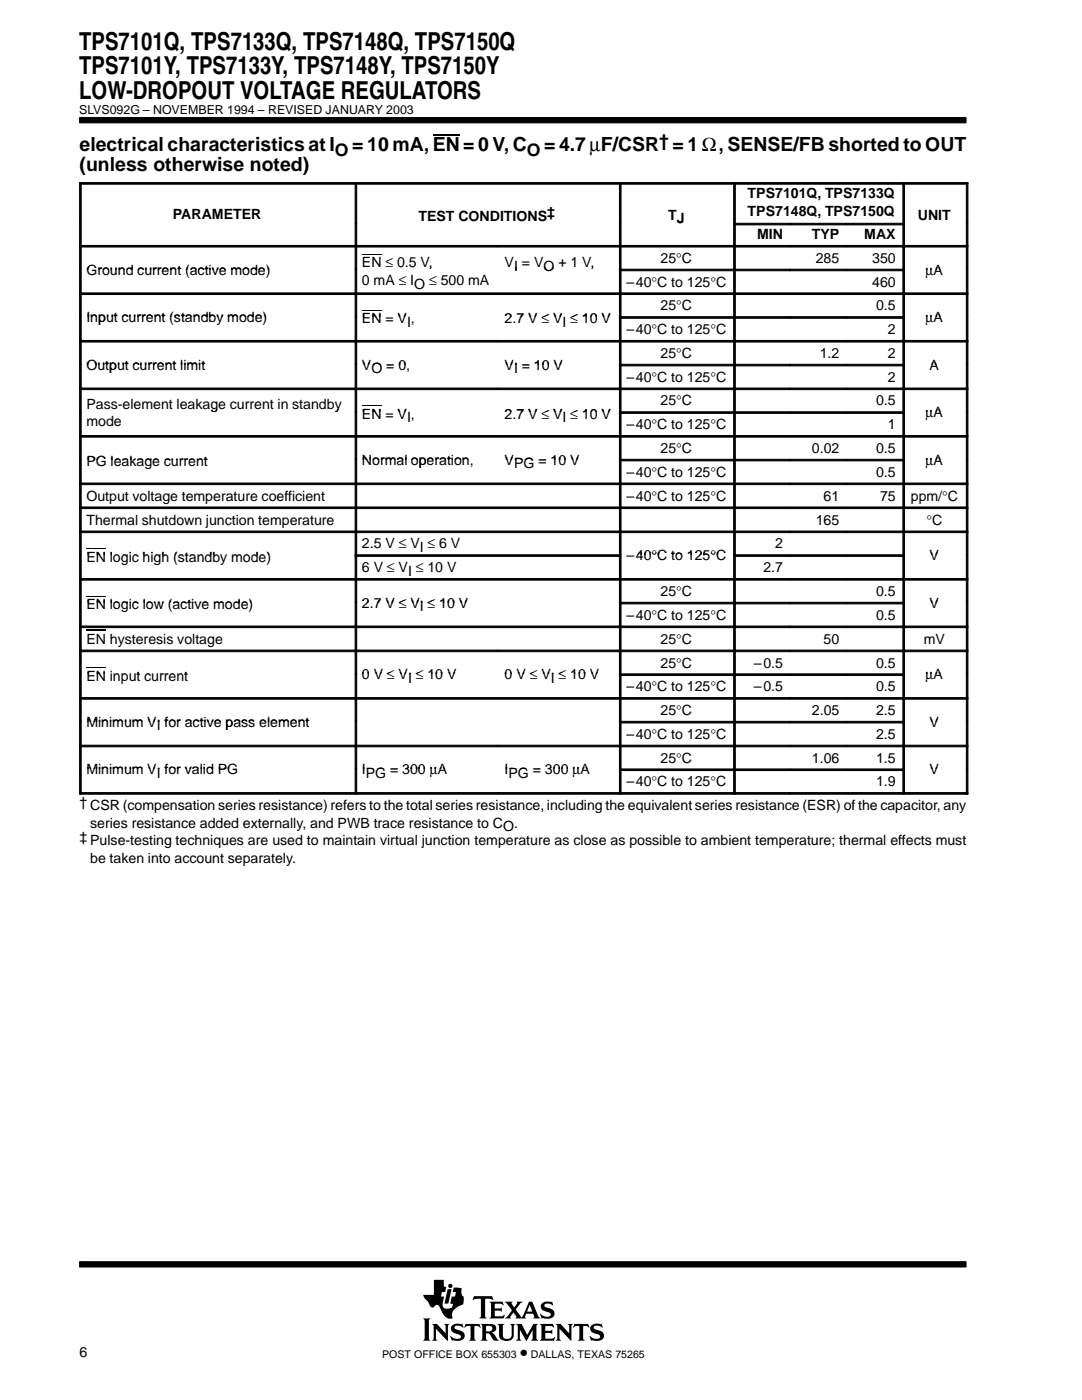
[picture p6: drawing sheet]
<svg xmlns="http://www.w3.org/2000/svg" width="216mm" height="279mm" viewBox="0 0 216 279" stroke-linecap="round" stroke-linejoin="round" font-family="sans-serif">
<g fill="#000" stroke="#000" stroke-width=".2">
<path d="M15.9 23.5h176.9v1h-176.9z" fill-rule="evenodd"/>
<path d="M15.9 251.8h176.9v1.1h-176.9z" fill-rule="evenodd"/>
</g>
<g fill="#000">
<path d="M89.3 257.3h.8l-.6 2.9h-.8z"/>
<path d="M84.4 263.1h1.5l-.3 .4v3.7l.3 .4h-1.5l.3-.6v-3.4z" fill-rule="evenodd"/>
<path d="M86.2 264.2h1l1.7 1.9v-1.5l-.3-.4h1.1l-.3 .4v3l-2.4-2.4v2l.3 .4h-1.1l.3-.6v-2.3z" fill-rule="evenodd"/>
<path d="M86.6 255.4h2v1.3l.4 .2-.2 1h-.6l-.2 .9h.6l-.2 1.1a1.11 1.11 0 0 0 .3 1.2l.6 .1 .9-.3 .2-.7-.5-.1 .2-1.3h.7l.2-.9h-.7l.3-1 1.5 .2v1l.1 .4 .3 .3v.9a.54 .54 0 0 1-.4 .7l-.4 .2a2.35 2.35 0 0 0-1.5 1.6v.4a.29 .29 0 0 1 .1 .3 .29 .29 0 0 1-.2 .3h-.1a2.21 2.21 0 0 1-2-1.9l-.1-.1a.68 .68 0 0 0-.5-.7 .68 .68 0 0 0-.8 .4 .88 .88 0 0 1-1.1-.9l-.8-.9-.2-.7h2.1z" fill-rule="evenodd"/>
<path d="M90.2 264.5a2.17 2.17 0 0 1 1.9-.2l.1-.1 .3 .8-.8-.4h-.7a.36 .36 0 0 0-.3 .4 .36 .36 0 0 0 .4 .3l.3 .1a1.19 1.19 0 0 1 1.3 1.5l-.1 .1a1.23 1.23 0 0 1-1.1 .6l-1.1-.1-.2 .1-.4-1h.1a1.37 1.37 0 0 0 2.1 .3 .6 .6 0 0 0-.8-.7 1.08 1.08 0 0 1-1-.5 1.08 1.08 0 0 1 0-1.1z" fill-rule="evenodd"/>
<path d="M92.9 264.2h2.8l.2 .8-.5-.4h-.6l-.1 .2v2.4l.3 .4h-1.4l.2-.3 .1-.3v-2.3l-.7-.1-.6 .4z" fill-rule="evenodd"/>
<path d="M94.6 258.7h3.6l.2 .8-.7-.3-.9 .1v3.4l.3 .4h-1.4l.3-.4v-3.4l-1-.1-.7 .3z" fill-rule="evenodd"/>
<path d="M95.9 264.2h2.1a.85 .85 0 0 1 1 .8 .85 .85 0 0 1-.9 .9l.4 .3 .7 1 .4 .2-.2 .1a1.11 1.11 0 0 1-1.4-.9l-.3-.4-.7-.1v1l.3 .5h-1.4l.3-.6v-2.3z" fill-rule="evenodd"/>
<path d="M97.7 259.8h2.6l.2 .7-.7-.3-1.1 .1v.8h1.1l.3-.2v.9l-.3-.2h-1.1v1l.1 .1h1.3l.5-.3h.1l-.2 .7h-2.8l.3-.5v-2.3z" fill-rule="evenodd"/>
<path d="M99.3 264.2h1.3l-.3 .4 .1 2.2 .2 .3 .8 .1a.73 .73 0 0 0 .7-.8v-1.8l-.3-.4h1l-.3 .4v1.9a1.56 1.56 0 0 1-1.3 1.2 1.56 1.56 0 0 1-1.5-.7l-.1-2.4z" fill-rule="evenodd"/>
<path d="M103 264.2h1.1l1.1 2.2 1.2-2.2h.9l-.3 .4v2.6l.4 .4h-1.4l.3-.4v-1.8l-1.3 2.2-1.3-2.2v1.7l.4 .5h-1.1l.3-.6v-2.3z" fill-rule="evenodd"/>
<path d="M100.7 259.8h1.6l-.2 .4 .5 .7 .6-.8-.1-.3h1.2l-.5 .3-.9 1.2 1 1.5a.22 .22 0 0 0 .3 .1 .22 .22 0 0 0 .1-.3l1.3-2.8h.6l1.2 2.9 .4 .4-1.4-.1a.24 .24 0 0 0 .2-.1 .24 .24 0 0 0 0-.3l-.2-.4h-1.4l-.3 .6 .3 .3h-2.2l.2-.3-.5-.9-.7 .9 .2 .3h-1.3l.5-.4 1-1.2z" fill-rule="evenodd"/>
<path d="M108.1 260.2l.1-.1a1.88 1.88 0 0 1 1.4-.3l.4 .1 .2-.2 .2 .8-1.1-.4a.44 .44 0 0 0-.7 .4 .44 .44 0 0 0 .6 .5 1.34 1.34 0 0 1 1.4 1.3 1.13 1.13 0 0 1-1.1 .9h-.8a.37 .37 0 0 0-.6 0l-.3-1h.1l.6 .5 .8 .1a.47 .47 0 0 0 .6-.5 .47 .47 0 0 0-.5-.4l-.2-.1a1.11 1.11 0 0 1-1.2-1.5z" fill-rule="evenodd"/>
<path d="M107.7 264.2h2.6l.2 .8-.6-.4-1.1 .1v.9h1l.4-.3v1l-.3-.3h-1.1v1.1h1.4l.5-.3-.2 .8h-2.8l.3-.6v-2.3z" fill-rule="evenodd"/>
<path d="M110.9 264.2h1l1.7 1.9v-1.5l-.3-.4h1l-.3 .4v3l-2.4-2.4v2l.3 .4h-1l.3-.4v-2.6z" fill-rule="evenodd"/>
<path d="M114.6 264.2h2.8l.2 .8-.5-.4h-.6l-.1 .2v2.4l.3 .4h-1.4l.3-.4v-2.4l-.1-.2h-.6l-.6 .4z" fill-rule="evenodd"/>
<path d="M118 264.5a2.12 2.12 0 0 1 1.9-.2l.1-.1 .3 .8-.8-.4h-.7a.35 .35 0 0 0-.3 .3 .35 .35 0 0 0 .2 .4l.5 .1a1.16 1.16 0 0 1 1.2 1.6 1.23 1.23 0 0 1-1.1 .6l-1.1-.1-.2 .1-.4-1 .9 .5 .7 .1a.47 .47 0 0 0 .6-.4 .47 .47 0 0 0-.6-.5 1.28 1.28 0 0 1-1.4-1.4z" fill-rule="evenodd"/>
<circle cx="89.9" cy="256.6" r=".43"/>
</g>
<g fill="#fff">
<path d="M105.7 260.4l.5 1.4h-1z"/>
<path d="M97 264.7l.6-.1a.56 .56 0 0 1 .7 .5 .56 .56 0 0 1-.7 .6h-.6z" fill-rule="evenodd"/>
</g>
<path d="M86.4 26.9h5.3" fill="none" stroke="#000" stroke-width=".24"/>
<g fill="#000" stroke="#000" stroke-width=".2">
<path d="M15.9 36.4h.3v8.1h-.3z" fill-rule="evenodd"/>
<path d="M15.9 36.4h54.9v.4h-54.9z" fill-rule="evenodd"/>
<path d="M70.9 36.4h.3v8.1h-.3z" fill-rule="evenodd"/>
<path d="M70.9 36.4h52.7v.4h-52.7z" fill-rule="evenodd"/>
<path d="M123.6 36.4h.3v8.1h-.3z" fill-rule="evenodd"/>
<path d="M123.6 36.4h22.8v.4h-22.8z" fill-rule="evenodd"/>
<path d="M146.4 36.4h.3v8.1h-.3z" fill-rule="evenodd"/>
<path d="M146.4 36.4h33.7v.4h-33.7z" fill-rule="evenodd"/>
<path d="M180.2 36.4h.3v8.1h-.3z" fill-rule="evenodd"/>
<path d="M180.2 36.4h12.9v.4h-12.9z" fill-rule="evenodd"/>
<path d="M192.8 36.4h.3v8.1h-.3z" fill-rule="evenodd"/>
<path d="M15.9 44.6h.3v4.4h-.3z" fill-rule="evenodd"/>
<path d="M15.9 49h.3v4.7h-.3z" fill-rule="evenodd"/>
<path d="M15.9 49h54.9v.3h-54.9z" fill-rule="evenodd"/>
<path d="M15.9 53.7h.3v4.7h-.3z" fill-rule="evenodd"/>
<path d="M15.9 58.5h.3v4.7h-.3z" fill-rule="evenodd"/>
<path d="M15.9 58.5h54.9v.3h-54.9z" fill-rule="evenodd"/>
<path d="M70.9 44.6h.3v4.4h-.3z" fill-rule="evenodd"/>
<path d="M70.9 49h.3v4.7h-.3z" fill-rule="evenodd"/>
<path d="M70.9 49h28.4v.3h-28.4z" fill-rule="evenodd"/>
<path d="M70.9 53.7h.3v4.7h-.3z" fill-rule="evenodd"/>
<path d="M70.9 58.5h.3v4.7h-.3z" fill-rule="evenodd"/>
<path d="M70.9 58.5h28.4v.3h-28.4z" fill-rule="evenodd"/>
<path d="M99.3 49h24.3v.3h-24.3z" fill-rule="evenodd"/>
<path d="M99.3 58.5h24.3v.3h-24.3z" fill-rule="evenodd"/>
<path d="M123.6 44.6h.3v4.4h-.3z" fill-rule="evenodd"/>
<path d="M123.6 49h.3v4.7h-.3z" fill-rule="evenodd"/>
<path d="M123.6 49h22.8v.3h-22.8z" fill-rule="evenodd"/>
<path d="M123.6 53.7h.3v4.7h-.3z" fill-rule="evenodd"/>
<path d="M123.6 53.7h22.8v.3h-22.8z" fill-rule="evenodd"/>
<path d="M123.6 58.5h.3v4.7h-.3z" fill-rule="evenodd"/>
<path d="M123.6 58.5h22.8v.3h-22.8z" fill-rule="evenodd"/>
<path d="M146.4 44.6h.3v4.4h-.3z" fill-rule="evenodd"/>
<path d="M146.4 44.6h11.2v.3h-11.2z" fill-rule="evenodd"/>
<path d="M146.4 49h.3v4.7h-.3z" fill-rule="evenodd"/>
<path d="M146.4 49h11.2v.3h-11.2z" fill-rule="evenodd"/>
<path d="M146.4 53.7h.3v4.7h-.3z" fill-rule="evenodd"/>
<path d="M146.4 53.7h11.2v.3h-11.2z" fill-rule="evenodd"/>
<path d="M146.4 58.5h.3v4.7h-.3z" fill-rule="evenodd"/>
<path d="M146.4 58.5h11.2v.3h-11.2z" fill-rule="evenodd"/>
<path d="M157.6 44.6h11.3v.3h-11.3z" fill-rule="evenodd"/>
<path d="M157.6 49h11.3v.3h-11.3z" fill-rule="evenodd"/>
<path d="M157.6 53.7h11.3v.3h-11.3z" fill-rule="evenodd"/>
<path d="M157.6 58.5h11.3v.3h-11.3z" fill-rule="evenodd"/>
<path d="M168.9 44.6h11.2v.3h-11.2z" fill-rule="evenodd"/>
<path d="M168.9 49h11.2v.3h-11.2z" fill-rule="evenodd"/>
<path d="M168.9 53.7h11.2v.3h-11.2z" fill-rule="evenodd"/>
<path d="M168.9 58.5h11.2v.3h-11.2z" fill-rule="evenodd"/>
<path d="M180.2 44.6h.3v4.4h-.3z" fill-rule="evenodd"/>
<path d="M180.2 49h.3v4.7h-.3z" fill-rule="evenodd"/>
<path d="M180.2 49h12.9v.3h-12.9z" fill-rule="evenodd"/>
<path d="M180.2 53.7h.3v4.7h-.3z" fill-rule="evenodd"/>
<path d="M180.2 58.5h.3v4.7h-.3z" fill-rule="evenodd"/>
<path d="M180.2 58.5h12.9v.3h-12.9z" fill-rule="evenodd"/>
<path d="M192.8 44.6h.3v4.4h-.3z" fill-rule="evenodd"/>
<path d="M192.8 49h.3v4.7h-.3z" fill-rule="evenodd"/>
<path d="M192.8 53.7h.3v4.7h-.3z" fill-rule="evenodd"/>
<path d="M192.8 58.5h.3v4.7h-.3z" fill-rule="evenodd"/>
<path d="M15.9 63.2h.3v4.7h-.3z" fill-rule="evenodd"/>
<path d="M15.9 67.9h.3v4.8h-.3z" fill-rule="evenodd"/>
<path d="M15.9 67.9h54.9v.4h-54.9z" fill-rule="evenodd"/>
<path d="M15.9 72.7h.3v4.7h-.3z" fill-rule="evenodd"/>
<path d="M15.9 77.4h.3v4.8h-.3z" fill-rule="evenodd"/>
<path d="M15.9 77.4h54.9v.4h-54.9z" fill-rule="evenodd"/>
<path d="M70.9 63.2h.3v4.7h-.3z" fill-rule="evenodd"/>
<path d="M70.9 67.9h.3v4.8h-.3z" fill-rule="evenodd"/>
<path d="M70.9 67.9h28.4v.4h-28.4z" fill-rule="evenodd"/>
<path d="M70.9 72.7h.3v4.7h-.3z" fill-rule="evenodd"/>
<path d="M70.9 77.4h.3v4.8h-.3z" fill-rule="evenodd"/>
<path d="M70.9 77.4h28.4v.4h-28.4z" fill-rule="evenodd"/>
<path d="M99.3 67.9h24.3v.4h-24.3z" fill-rule="evenodd"/>
<path d="M99.3 77.4h24.3v.4h-24.3z" fill-rule="evenodd"/>
<path d="M123.6 63.2h.3v4.7h-.3z" fill-rule="evenodd"/>
<path d="M123.6 63.2h22.8v.3h-22.8z" fill-rule="evenodd"/>
<path d="M123.6 67.9h.3v4.8h-.3z" fill-rule="evenodd"/>
<path d="M123.6 67.9h22.8v.4h-22.8z" fill-rule="evenodd"/>
<path d="M123.6 72.7h.3v4.7h-.3z" fill-rule="evenodd"/>
<path d="M123.6 72.7h22.8v.3h-22.8z" fill-rule="evenodd"/>
<path d="M123.6 77.4h.3v4.8h-.3z" fill-rule="evenodd"/>
<path d="M123.6 77.4h22.8v.4h-22.8z" fill-rule="evenodd"/>
<path d="M146.4 63.2h.3v4.7h-.3z" fill-rule="evenodd"/>
<path d="M146.4 63.2h11.2v.3h-11.2z" fill-rule="evenodd"/>
<path d="M146.4 67.9h.3v4.8h-.3z" fill-rule="evenodd"/>
<path d="M146.4 67.9h11.2v.4h-11.2z" fill-rule="evenodd"/>
<path d="M146.4 72.7h.3v4.7h-.3z" fill-rule="evenodd"/>
<path d="M146.4 72.7h11.2v.3h-11.2z" fill-rule="evenodd"/>
<path d="M146.4 77.4h.3v4.8h-.3z" fill-rule="evenodd"/>
<path d="M146.4 77.4h11.2v.4h-11.2z" fill-rule="evenodd"/>
<path d="M157.6 63.2h11.3v.3h-11.3z" fill-rule="evenodd"/>
<path d="M157.6 67.9h11.3v.4h-11.3z" fill-rule="evenodd"/>
<path d="M157.6 72.7h11.3v.3h-11.3z" fill-rule="evenodd"/>
<path d="M157.6 77.4h11.3v.4h-11.3z" fill-rule="evenodd"/>
<path d="M168.9 63.2h11.2v.3h-11.2z" fill-rule="evenodd"/>
<path d="M168.9 67.9h11.2v.4h-11.2z" fill-rule="evenodd"/>
<path d="M168.9 72.7h11.2v.3h-11.2z" fill-rule="evenodd"/>
<path d="M168.9 77.4h11.2v.4h-11.2z" fill-rule="evenodd"/>
<path d="M180.2 63.2h.3v4.7h-.3z" fill-rule="evenodd"/>
<path d="M180.2 67.9h.3v4.8h-.3z" fill-rule="evenodd"/>
<path d="M180.2 67.9h12.9v.4h-12.9z" fill-rule="evenodd"/>
<path d="M180.2 72.7h.3v4.7h-.3z" fill-rule="evenodd"/>
<path d="M180.2 77.4h.3v4.8h-.3z" fill-rule="evenodd"/>
<path d="M180.2 77.4h12.9v.4h-12.9z" fill-rule="evenodd"/>
<path d="M192.8 63.2h.3v4.7h-.3z" fill-rule="evenodd"/>
<path d="M192.8 67.9h.3v4.8h-.3z" fill-rule="evenodd"/>
<path d="M192.8 72.7h.3v4.7h-.3z" fill-rule="evenodd"/>
<path d="M192.8 77.4h.3v4.8h-.3z" fill-rule="evenodd"/>
<path d="M15.9 82.2h.3v4.7h-.3z" fill-rule="evenodd"/>
<path d="M15.9 86.9h.3v4.7h-.3z" fill-rule="evenodd"/>
<path d="M15.9 86.9h54.9v.3h-54.9z" fill-rule="evenodd"/>
<path d="M15.9 91.7h.3v4.7h-.3z" fill-rule="evenodd"/>
<path d="M15.9 96.4h.3v4.8h-.3z" fill-rule="evenodd"/>
<path d="M15.9 96.4h54.9v.3h-54.9z" fill-rule="evenodd"/>
<path d="M70.9 82.2h.3v4.7h-.3z" fill-rule="evenodd"/>
<path d="M70.9 86.9h.3v4.7h-.3z" fill-rule="evenodd"/>
<path d="M70.9 86.9h28.4v.3h-28.4z" fill-rule="evenodd"/>
<path d="M70.9 91.7h.3v4.7h-.3z" fill-rule="evenodd"/>
<path d="M70.9 96.4h.3v4.8h-.3z" fill-rule="evenodd"/>
<path d="M70.9 96.4h52.7v.3h-52.7z" fill-rule="evenodd"/>
<path d="M99.3 86.9h24.3v.3h-24.3z" fill-rule="evenodd"/>
<path d="M123.6 82.2h.3v4.7h-.3z" fill-rule="evenodd"/>
<path d="M123.6 82.2h22.8v.3h-22.8z" fill-rule="evenodd"/>
<path d="M123.6 86.9h.3v4.7h-.3z" fill-rule="evenodd"/>
<path d="M123.6 86.9h22.8v.3h-22.8z" fill-rule="evenodd"/>
<path d="M123.6 91.7h.3v4.7h-.3z" fill-rule="evenodd"/>
<path d="M123.6 91.7h22.8v.3h-22.8z" fill-rule="evenodd"/>
<path d="M123.6 96.4h.3v4.8h-.3z" fill-rule="evenodd"/>
<path d="M123.6 96.4h22.8v.3h-22.8z" fill-rule="evenodd"/>
<path d="M146.4 82.2h.3v4.7h-.3z" fill-rule="evenodd"/>
<path d="M146.4 82.2h11.2v.3h-11.2z" fill-rule="evenodd"/>
<path d="M146.4 86.9h.3v4.7h-.3z" fill-rule="evenodd"/>
<path d="M146.4 86.9h11.2v.3h-11.2z" fill-rule="evenodd"/>
<path d="M146.4 91.7h.3v4.7h-.3z" fill-rule="evenodd"/>
<path d="M146.4 91.7h11.2v.3h-11.2z" fill-rule="evenodd"/>
<path d="M146.4 96.4h.3v4.8h-.3z" fill-rule="evenodd"/>
<path d="M146.4 96.4h11.2v.3h-11.2z" fill-rule="evenodd"/>
<path d="M157.6 82.2h11.3v.3h-11.3z" fill-rule="evenodd"/>
<path d="M157.6 86.9h11.3v.3h-11.3z" fill-rule="evenodd"/>
<path d="M157.6 91.7h11.3v.3h-11.3z" fill-rule="evenodd"/>
<path d="M157.6 96.4h11.3v.3h-11.3z" fill-rule="evenodd"/>
<path d="M168.9 82.2h11.2v.3h-11.2z" fill-rule="evenodd"/>
<path d="M168.9 86.9h11.2v.3h-11.2z" fill-rule="evenodd"/>
<path d="M168.9 91.7h11.2v.3h-11.2z" fill-rule="evenodd"/>
<path d="M168.9 96.4h11.2v.3h-11.2z" fill-rule="evenodd"/>
<path d="M180.2 82.2h.3v4.7h-.3z" fill-rule="evenodd"/>
<path d="M180.2 86.9h.3v4.7h-.3z" fill-rule="evenodd"/>
<path d="M180.2 86.9h12.9v.3h-12.9z" fill-rule="evenodd"/>
<path d="M180.2 91.7h.3v4.7h-.3z" fill-rule="evenodd"/>
<path d="M180.2 96.4h.3v4.8h-.3z" fill-rule="evenodd"/>
<path d="M180.2 96.4h12.9v.3h-12.9z" fill-rule="evenodd"/>
<path d="M192.8 82.2h.3v4.7h-.3z" fill-rule="evenodd"/>
<path d="M192.8 86.9h.3v4.7h-.3z" fill-rule="evenodd"/>
<path d="M192.8 91.7h.3v4.7h-.3z" fill-rule="evenodd"/>
<path d="M192.8 96.4h.3v4.8h-.3z" fill-rule="evenodd"/>
<path d="M15.9 101.2h.3v4.8h-.3z" fill-rule="evenodd"/>
<path d="M15.9 101.2h54.9v.3h-54.9z" fill-rule="evenodd"/>
<path d="M15.9 106h.3v4.7h-.3z" fill-rule="evenodd"/>
<path d="M15.9 106h54.9v.3h-54.9z" fill-rule="evenodd"/>
<path d="M15.9 110.7h.3v4.7h-.3z" fill-rule="evenodd"/>
<path d="M15.9 115.5h.3v4.7h-.3z" fill-rule="evenodd"/>
<path d="M15.9 115.5h54.9v.3h-54.9z" fill-rule="evenodd"/>
<path d="M70.9 101.2h.3v4.8h-.3z" fill-rule="evenodd"/>
<path d="M70.9 101.2h52.7v.3h-52.7z" fill-rule="evenodd"/>
<path d="M70.9 106h.3v4.7h-.3z" fill-rule="evenodd"/>
<path d="M70.9 106h52.7v.3h-52.7z" fill-rule="evenodd"/>
<path d="M70.9 110.7h.3v4.7h-.3z" fill-rule="evenodd"/>
<path d="M70.9 110.7h52.7v.3h-52.7z" fill-rule="evenodd"/>
<path d="M70.9 115.5h.3v4.7h-.3z" fill-rule="evenodd"/>
<path d="M70.9 115.5h52.7v.3h-52.7z" fill-rule="evenodd"/>
<path d="M123.6 101.2h.3v4.8h-.3z" fill-rule="evenodd"/>
<path d="M123.6 101.2h22.8v.3h-22.8z" fill-rule="evenodd"/>
<path d="M123.6 106h.3v4.7h-.3z" fill-rule="evenodd"/>
<path d="M123.6 106h22.8v.3h-22.8z" fill-rule="evenodd"/>
<path d="M123.6 110.7h.3v4.7h-.3z" fill-rule="evenodd"/>
<path d="M123.6 115.5h.3v4.7h-.3z" fill-rule="evenodd"/>
<path d="M123.6 115.5h22.8v.3h-22.8z" fill-rule="evenodd"/>
<path d="M146.4 101.2h.3v4.8h-.3z" fill-rule="evenodd"/>
<path d="M146.4 101.2h11.2v.3h-11.2z" fill-rule="evenodd"/>
<path d="M146.4 106h.3v4.7h-.3z" fill-rule="evenodd"/>
<path d="M146.4 106h11.2v.3h-11.2z" fill-rule="evenodd"/>
<path d="M146.4 110.7h.3v4.7h-.3z" fill-rule="evenodd"/>
<path d="M146.4 110.7h11.2v.3h-11.2z" fill-rule="evenodd"/>
<path d="M146.4 115.5h.3v4.7h-.3z" fill-rule="evenodd"/>
<path d="M146.4 115.5h11.2v.3h-11.2z" fill-rule="evenodd"/>
<path d="M157.6 101.2h11.3v.3h-11.3z" fill-rule="evenodd"/>
<path d="M157.6 106h11.3v.3h-11.3z" fill-rule="evenodd"/>
<path d="M157.6 110.7h11.3v.3h-11.3z" fill-rule="evenodd"/>
<path d="M157.6 115.5h11.3v.3h-11.3z" fill-rule="evenodd"/>
<path d="M168.9 101.2h11.2v.3h-11.2z" fill-rule="evenodd"/>
<path d="M168.9 106h11.2v.3h-11.2z" fill-rule="evenodd"/>
<path d="M168.9 110.7h11.2v.3h-11.2z" fill-rule="evenodd"/>
<path d="M168.9 115.5h11.2v.3h-11.2z" fill-rule="evenodd"/>
<path d="M180.2 101.2h.3v4.8h-.3z" fill-rule="evenodd"/>
<path d="M180.2 101.2h12.9v.3h-12.9z" fill-rule="evenodd"/>
<path d="M180.2 106h.3v4.7h-.3z" fill-rule="evenodd"/>
<path d="M180.2 106h12.9v.3h-12.9z" fill-rule="evenodd"/>
<path d="M180.2 110.7h.3v4.7h-.3z" fill-rule="evenodd"/>
<path d="M180.2 115.5h.3v4.7h-.3z" fill-rule="evenodd"/>
<path d="M180.2 115.5h12.9v.3h-12.9z" fill-rule="evenodd"/>
<path d="M192.8 101.2h.3v4.8h-.3z" fill-rule="evenodd"/>
<path d="M192.8 106h.3v4.7h-.3z" fill-rule="evenodd"/>
<path d="M192.8 110.7h.3v4.7h-.3z" fill-rule="evenodd"/>
<path d="M192.8 115.5h.3v4.7h-.3z" fill-rule="evenodd"/>
<path d="M15.9 120.2h.3v4.7h-.3z" fill-rule="evenodd"/>
<path d="M15.9 124.9h.3v4.8h-.3z" fill-rule="evenodd"/>
<path d="M15.9 124.9h54.9v.4h-54.9z" fill-rule="evenodd"/>
<path d="M15.9 129.7h.3v4.8h-.3z" fill-rule="evenodd"/>
<path d="M15.9 129.7h54.9v.4h-54.9z" fill-rule="evenodd"/>
<path d="M15.9 134.5h.3v4.7h-.3z" fill-rule="evenodd"/>
<path d="M15.9 139.2h.3v4.7h-.3z" fill-rule="evenodd"/>
<path d="M15.9 139.2h54.9v.3h-54.9z" fill-rule="evenodd"/>
<path d="M70.9 120.2h.3v4.7h-.3z" fill-rule="evenodd"/>
<path d="M70.9 124.9h.3v4.8h-.3z" fill-rule="evenodd"/>
<path d="M70.9 124.9h52.7v.4h-52.7z" fill-rule="evenodd"/>
<path d="M70.9 129.7h.3v4.8h-.3z" fill-rule="evenodd"/>
<path d="M70.9 129.7h28.4v.4h-28.4z" fill-rule="evenodd"/>
<path d="M70.9 134.5h.3v4.7h-.3z" fill-rule="evenodd"/>
<path d="M70.9 139.2h.3v4.7h-.3z" fill-rule="evenodd"/>
<path d="M70.9 139.2h52.7v.3h-52.7z" fill-rule="evenodd"/>
<path d="M99.3 129.7h24.3v.4h-24.3z" fill-rule="evenodd"/>
<path d="M123.6 120.2h.3v4.7h-.3z" fill-rule="evenodd"/>
<path d="M123.6 120.2h22.8v.3h-22.8z" fill-rule="evenodd"/>
<path d="M123.6 124.9h.3v4.8h-.3z" fill-rule="evenodd"/>
<path d="M123.6 124.9h22.8v.4h-22.8z" fill-rule="evenodd"/>
<path d="M123.6 129.7h.3v4.8h-.3z" fill-rule="evenodd"/>
<path d="M123.6 129.7h22.8v.4h-22.8z" fill-rule="evenodd"/>
<path d="M123.6 134.5h.3v4.7h-.3z" fill-rule="evenodd"/>
<path d="M123.6 134.5h22.8v.3h-22.8z" fill-rule="evenodd"/>
<path d="M123.6 139.2h.3v4.7h-.3z" fill-rule="evenodd"/>
<path d="M123.6 139.2h22.8v.3h-22.8z" fill-rule="evenodd"/>
<path d="M146.4 120.2h.3v4.7h-.3z" fill-rule="evenodd"/>
<path d="M146.4 120.2h11.2v.3h-11.2z" fill-rule="evenodd"/>
<path d="M146.4 124.9h.3v4.8h-.3z" fill-rule="evenodd"/>
<path d="M146.4 124.9h11.2v.4h-11.2z" fill-rule="evenodd"/>
<path d="M146.4 129.7h.3v4.8h-.3z" fill-rule="evenodd"/>
<path d="M146.4 129.7h11.2v.4h-11.2z" fill-rule="evenodd"/>
<path d="M146.4 134.5h.3v4.7h-.3z" fill-rule="evenodd"/>
<path d="M146.4 134.5h11.2v.3h-11.2z" fill-rule="evenodd"/>
<path d="M146.4 139.2h.3v4.7h-.3z" fill-rule="evenodd"/>
<path d="M146.4 139.2h11.2v.3h-11.2z" fill-rule="evenodd"/>
<path d="M157.6 120.2h11.3v.3h-11.3z" fill-rule="evenodd"/>
<path d="M157.6 124.9h11.3v.4h-11.3z" fill-rule="evenodd"/>
<path d="M157.6 129.7h11.3v.4h-11.3z" fill-rule="evenodd"/>
<path d="M157.6 134.5h11.3v.3h-11.3z" fill-rule="evenodd"/>
<path d="M157.6 139.2h11.3v.3h-11.3z" fill-rule="evenodd"/>
<path d="M168.9 120.2h11.2v.3h-11.2z" fill-rule="evenodd"/>
<path d="M168.9 124.9h11.2v.4h-11.2z" fill-rule="evenodd"/>
<path d="M168.9 129.7h11.2v.4h-11.2z" fill-rule="evenodd"/>
<path d="M168.9 134.5h11.2v.3h-11.2z" fill-rule="evenodd"/>
<path d="M168.9 139.2h11.2v.3h-11.2z" fill-rule="evenodd"/>
<path d="M180.2 120.2h.3v4.7h-.3z" fill-rule="evenodd"/>
<path d="M180.2 124.9h.3v4.8h-.3z" fill-rule="evenodd"/>
<path d="M180.2 124.9h12.9v.4h-12.9z" fill-rule="evenodd"/>
<path d="M180.2 129.7h.3v4.8h-.3z" fill-rule="evenodd"/>
<path d="M180.2 129.7h12.9v.4h-12.9z" fill-rule="evenodd"/>
<path d="M180.2 134.5h.3v4.7h-.3z" fill-rule="evenodd"/>
<path d="M180.2 139.2h.3v4.7h-.3z" fill-rule="evenodd"/>
<path d="M180.2 139.2h12.9v.3h-12.9z" fill-rule="evenodd"/>
<path d="M192.8 120.2h.3v4.7h-.3z" fill-rule="evenodd"/>
<path d="M192.8 124.9h.3v4.8h-.3z" fill-rule="evenodd"/>
<path d="M192.8 129.7h.3v4.8h-.3z" fill-rule="evenodd"/>
<path d="M192.8 134.5h.3v4.7h-.3z" fill-rule="evenodd"/>
<path d="M192.8 139.2h.3v4.7h-.3z" fill-rule="evenodd"/>
<path d="M15.9 144h.3v4.7h-.3z" fill-rule="evenodd"/>
<path d="M15.9 148.7h.3v4.7h-.3z" fill-rule="evenodd"/>
<path d="M15.9 148.7h54.9v.3h-54.9z" fill-rule="evenodd"/>
<path d="M15.9 153.5h.3v5h-.3z" fill-rule="evenodd"/>
<path d="M15.9 158.2h54.9v.3h-54.9z" fill-rule="evenodd"/>
<path d="M70.9 144h.3v4.7h-.3z" fill-rule="evenodd"/>
<path d="M70.9 148.7h.3v4.7h-.3z" fill-rule="evenodd"/>
<path d="M70.9 148.7h28.4v.3h-28.4z" fill-rule="evenodd"/>
<path d="M70.9 153.5h.3v5h-.3z" fill-rule="evenodd"/>
<path d="M70.9 158.2h28.4v.3h-28.4z" fill-rule="evenodd"/>
<path d="M99.3 148.7h24.3v.3h-24.3z" fill-rule="evenodd"/>
<path d="M99.3 158.2h24.3v.3h-24.3z" fill-rule="evenodd"/>
<path d="M123.6 144h.3v4.7h-.3z" fill-rule="evenodd"/>
<path d="M123.6 144h22.8v.3h-22.8z" fill-rule="evenodd"/>
<path d="M123.6 148.7h.3v4.7h-.3z" fill-rule="evenodd"/>
<path d="M123.6 148.7h22.8v.3h-22.8z" fill-rule="evenodd"/>
<path d="M123.6 153.5h.3v5h-.3z" fill-rule="evenodd"/>
<path d="M123.6 153.5h22.8v.3h-22.8z" fill-rule="evenodd"/>
<path d="M123.6 158.2h22.8v.3h-22.8z" fill-rule="evenodd"/>
<path d="M146.4 144h.3v4.7h-.3z" fill-rule="evenodd"/>
<path d="M146.4 144h11.2v.3h-11.2z" fill-rule="evenodd"/>
<path d="M146.4 148.7h.3v4.7h-.3z" fill-rule="evenodd"/>
<path d="M146.4 148.7h11.2v.3h-11.2z" fill-rule="evenodd"/>
<path d="M146.4 153.5h.3v5h-.3z" fill-rule="evenodd"/>
<path d="M146.4 153.5h11.2v.3h-11.2z" fill-rule="evenodd"/>
<path d="M146.4 158.2h11.2v.3h-11.2z" fill-rule="evenodd"/>
<path d="M157.6 144h11.3v.3h-11.3z" fill-rule="evenodd"/>
<path d="M157.6 148.7h11.3v.3h-11.3z" fill-rule="evenodd"/>
<path d="M157.6 153.5h11.3v.3h-11.3z" fill-rule="evenodd"/>
<path d="M157.6 158.2h11.3v.3h-11.3z" fill-rule="evenodd"/>
<path d="M168.9 144h11.2v.3h-11.2z" fill-rule="evenodd"/>
<path d="M168.9 148.7h11.2v.3h-11.2z" fill-rule="evenodd"/>
<path d="M168.9 153.5h11.2v.3h-11.2z" fill-rule="evenodd"/>
<path d="M168.9 158.2h11.2v.3h-11.2z" fill-rule="evenodd"/>
<path d="M180.2 144h.3v4.7h-.3z" fill-rule="evenodd"/>
<path d="M180.2 148.7h.3v4.7h-.3z" fill-rule="evenodd"/>
<path d="M180.2 148.7h12.9v.3h-12.9z" fill-rule="evenodd"/>
<path d="M180.2 153.5h.3v5h-.3z" fill-rule="evenodd"/>
<path d="M180.2 158.2h12.9v.3h-12.9z" fill-rule="evenodd"/>
<path d="M192.8 144h.3v4.7h-.3z" fill-rule="evenodd"/>
<path d="M192.8 148.7h.3v4.7h-.3z" fill-rule="evenodd"/>
<path d="M192.8 153.5h.3v5h-.3z" fill-rule="evenodd"/>
</g>
<path d="M72.2 50.8h3.9M72.2 62h3.9M72.2 81h3.9M17.2 109.5h4M17.2 119h4M17.2 133.3h4" fill="none" stroke="#000" stroke-width=".2"/>
<path d="M17.2 125.8h4" fill="none" stroke="#000" stroke-width=".36"/>
<g font-size="4.9">
<text x="15.8" y="9.9">TPS7101Q, TPS7133Q, TPS7148Q, TPS7150Q</text>
<text x="15.8" y="14.8">TPS7101Y, TPS7133Y, TPS7148Y, TPS7150Y</text>
<text x="15.8" y="19.8">LOW-DROPOUT VOLTAGE REGULATORS</text>
</g>
<g font-size="3.9">
<text x="15.9" y="34.1">(unless otherwise noted)</text>
<text x="15.9" y="30.2">electrical characteristics at I</text>
</g>
<g font-size="3.5">
<text x="131.5" y="29.2">† = 1 Ω, SENSE/FB shorted to OUT</text>
<text x="66.8" y="31.2">O = 10 mA, EN = 0 V, CO = 4.7 µF/CSR</text>
<text x="103.7" y="271">•</text>
</g>
<g font-size="2.8">
<text x="149.2" y="39.6">TPS7101Q, TPS7133Q</text>
<text x="34.5" y="43.6">PARAMETER</text>
<text x="83.5" y="44.1">TEST CONDITIONS‡</text>
<text x="133.3" y="43.9">TJ</text>
<text x="149.2" y="43.1">TPS7148Q, TPS7150Q</text>
<text x="151.1" y="47.7">MIN</text>
<text x="162" y="47.7">TYP</text>
<text x="172.5" y="47.7">MAX</text>
<text x="183.1" y="44">UNIT</text>
<text x="72.2" y="53.4">EN ≤ 0.5 V,</text>
<text x="100.7" y="53.4">VI</text>
<text x="100.7" y="53.4">VI = VO + 1 V,</text>
<text x="106.6" y="53.4">VO + 1 V,</text>
<text x="131.8" y="52.5">25°C</text>
<text x="162.8" y="52.5">285</text>
<text x="174" y="52.5">350</text>
<text x="17.2" y="54.8">Ground current (active mode)</text>
<text x="72.2" y="56.9">0 mA ≤ IO ≤ 500 mA</text>
<text x="125" y="57.2">–40°C to 125°C</text>
<text x="174" y="57.2">460</text>
<text x="184.7" y="54.8">µA</text>
<text x="17.2" y="64.3">Input current (standby mode)</text>
<text x="72.2" y="64.6">EN = VI,</text>
<text x="72.2" y="64.6">EN</text>
<text x="79.3" y="64.6">V</text>
<text x="100.7" y="64.6">2 7 V ≤ V ≤ 10 V</text>
<text x="100.7" y="64.6">2.7 V ≤ VI ≤ 10 V</text>
<text x="131.8" y="61.9">25°C</text>
<text x="174.8" y="61.9">0.5</text>
<text x="184.7" y="64.3">µA</text>
<text x="125" y="66.7">–40°C to 125°C</text>
<text x="131.8" y="71.4">25°C</text>
<text x="163.6" y="71.4">1.2</text>
<text x="177.2" y="66.7">2</text>
<text x="177.2" y="71.4">2</text>
<text x="17.2" y="73.8">Output current limit</text>
<text x="72.2" y="73.8">VO = 0,</text>
<text x="72.2" y="73.8">VO = 0</text>
<text x="100.7" y="73.8">VI = 10 V</text>
<text x="125" y="76.2">–40°C to 125°C</text>
<text x="177.2" y="76.2">2</text>
<text x="185.5" y="73.8">A</text>
<text x="17.2" y="81.6">Pass-element leakage current in standby</text>
<text x="42" y="81.6">g</text>
<text x="66.8" y="81.6">y</text>
<text x="72.2" y="83.5">EN = VI,</text>
<text x="72.2" y="83.5">EN</text>
<text x="79.3" y="83.5">V</text>
<text x="100.7" y="83.5">2 7 V ≤ V ≤ 10 V</text>
<text x="100.7" y="83.5">2.7 V ≤ VI ≤ 10 V</text>
<text x="131.8" y="80.9">25°C</text>
<text x="174.8" y="80.9">0.5</text>
<text x="184.7" y="83.3">µA</text>
<text x="17.2" y="85.1">mode</text>
<text x="125" y="85.7">–40°C to 125°C</text>
<text x="177.2" y="85.7">1</text>
<text x="17.2" y="93">PG leakage current</text>
<text x="72.2" y="92.8">Normal operation,</text>
<text x="72.2" y="92.8">Normal operation</text>
<text x="100.7" y="92.8">VPG = 10 V</text>
<text x="125" y="95.1">–40°C to 125°C</text>
<text x="131.8" y="90.4">25°C</text>
<text x="162" y="90.4">0.02</text>
<text x="174.8" y="90.4">0.5</text>
<text x="174.8" y="95.1">0.5</text>
<text x="184.7" y="92.8">µA</text>
<text x="17.2" y="99.9">Output voltage temperature coefficient</text>
<text x="125" y="99.9">–40°C to 125°C</text>
<text x="164.3" y="99.9">61</text>
<text x="175.6" y="99.9">75</text>
<text x="181.7" y="99.9">ppm/°C</text>
<text x="17.2" y="104.7">Thermal shutdown junction temperature</text>
<text x="162.8" y="104.7">165</text>
<text x="184.9" y="104.7">°C</text>
<text x="17.2" y="112.1">EN logic high (standby mode)</text>
<text x="72.2" y="109.5">2.5 V ≤ VI ≤ 6 V</text>
<text x="125" y="111.8">–40°C to 125°C</text>
<text x="126.9" y="111.8">40°C to 125°C</text>
<text x="154.7" y="109.5">2</text>
<text x="185.5" y="111.8">V</text>
<text x="72.2" y="114.2">6 V ≤ VI ≤ 10 V</text>
<text x="131.8" y="118.9">25°C</text>
<text x="152.3" y="114.2">2.7</text>
<text x="174.8" y="118.9">0.5</text>
<text x="17.2" y="121.6">EN logic low (active mode)</text>
<text x="72.2" y="121.3">2 7 V ≤ VI ≤ 10 V</text>
<text x="72.2" y="121.3">2.7 V ≤ VI ≤ 10 V</text>
<text x="125" y="123.7">–40°C to 125°C</text>
<text x="174.8" y="123.7">0.5</text>
<text x="185.5" y="121.3">V</text>
<text x="17.2" y="128.5">EN hysteresis voltage</text>
<text x="131.8" y="128.5">25°C</text>
<text x="164.3" y="128.5">50</text>
<text x="184.3" y="128.5">mV</text>
<text x="17.2" y="135.8">EN input current</text>
<text x="72.2" y="135.6">0 V ≤ VI ≤ 10 V</text>
<text x="100.7" y="135.6">0 V ≤ VI ≤ 10 V</text>
<text x="125" y="138">–40°C to 125°C</text>
<text x="131.8" y="133.2">25°C</text>
<text x="150.4" y="133.2">–0.5</text>
<text x="150.4" y="138">–0.5</text>
<text x="174.8" y="133.2">0.5</text>
<text x="174.8" y="138">0.5</text>
<text x="184.7" y="135.6">µA</text>
<text x="131.8" y="142.7">25°C</text>
<text x="162" y="142.7">2.05</text>
<text x="174.8" y="142.7">2.5</text>
<text x="17.2" y="145.1">Minimum VI for active pass element</text>
<text x="125" y="147.4">–40°C to 125°C</text>
<text x="174.8" y="147.4">2.5</text>
<text x="185.5" y="145.1">V</text>
<text x="17.2" y="154.6">Minimum VI for valid PG</text>
<text x="72.2" y="154.6">IPG = 300 µA</text>
<text x="100.7" y="154.6">IPG = 300 µA</text>
<text x="131.8" y="152.2">25°C</text>
<text x="162" y="152.2">1.06</text>
<text x="174.8" y="152.2">1.5</text>
<text x="185.5" y="154.6">V</text>
<text x="15.9" y="161">† CSR (compensation series resistance) refers to the total series resistance, including the equivalent series resistance (ESR) of the capacitor, any</text>
<text x="125" y="156.9">–40°C to 125°C</text>
<text x="174.8" y="156.9">1.9</text>
<text x="15.9" y="168">‡ Pulse-testing techniques are used to maintain virtual junction temperature as close as possible to ambient temperature; thermal effects must</text>
<text x="18" y="165.2">series resistance added externally, and PWB trace resistance to CO.</text>
<text x="18" y="172.2">be taken into account separately.</text>
<text x="15.9" y="270.8">6</text>
</g>
<text font-size="2.5" x="15.8" y="22.7">SLVS092G – NOVEMBER 1994 – REVISED JANUARY 2003</text>
<g font-size="2.1">
<text x="76.3" y="271">POST OFFICE BOX 655303</text>
<text x="105.9" y="271">DALLAS, TEXAS 75265</text>
</g>
</svg>
